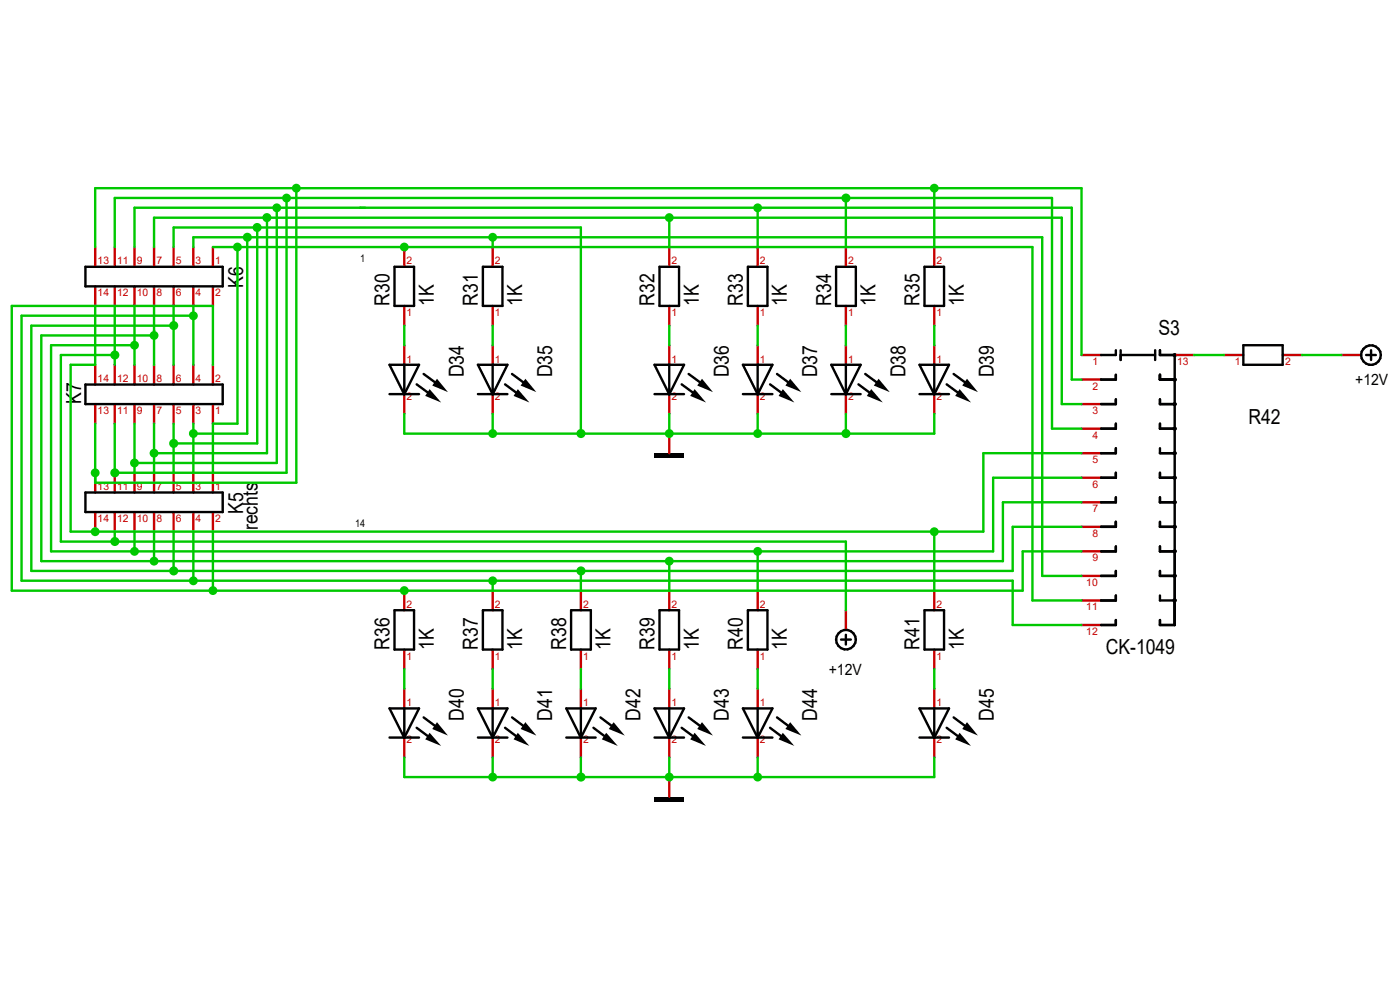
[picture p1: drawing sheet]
<svg xmlns="http://www.w3.org/2000/svg" width="297mm" height="210mm" viewBox="0 0 297 210" stroke-linecap="round" stroke-linejoin="round" font-family="sans-serif">
<path d="M259.6 75.3h4.2M272.1 75.3h4.2M284.6 75.3h4.2M179.5 129.5v4.1" fill="none" stroke="#c80000" stroke-width=".51"/>
<g fill="none" stroke="#000001" stroke-width=".51">
<path d="M263.8 73.2h8.3v4.2h-8.3zM289.8 75.3h2.1M290.9 74.3v2.1M178.4 135.7h2.1M179.5 134.7v2"/>
<circle cx="290.9" cy="75.3" r="2.09"/>
<circle cx="179.5" cy="135.7" r="2.08"/>
</g>
<path d="M138.9 169h6.2v1.1h-6.2z" fill-rule="evenodd" fill="#000001"/>
<path d="M142 164.8v4.2" fill="none" stroke="#c80000" stroke-width=".51"/>
<g fill="#000001">
<path d="M205.1 153.2l2.4 2.8-3.4-1.4z"/>
<path d="M203.6 155.4l2.4 2.8-3.4-1.4z"/>
</g>
<path d="M198.2 146.1v4.2M198.2 155.5v5.2" fill="none" stroke="#c80000" stroke-width=".51"/>
<path d="M195.1 156.5h6.2M195.1 150.3h6.2l-3.1 6.2zM198.2 150.3v6.2M200.8 154.4l3.5 2.6M202.3 152.2l3.5 2.6" fill="none" stroke="#000001" stroke-width=".51"/>
<g fill="#000001">
<path d="M167.6 153.2l2.4 2.8-3.4-1.4z"/>
<path d="M166.1 155.4l2.4 2.8-3.3-1.4z"/>
</g>
<path d="M160.7 146.1v4.2M160.7 155.5v5.2" fill="none" stroke="#c80000" stroke-width=".51"/>
<path d="M157.6 156.5h6.3M157.6 150.3h6.3l-3.2 6.2zM160.7 150.3v6.2M163.4 154.4l3.4 2.6M164.8 152.2l3.5 2.6" fill="none" stroke="#000001" stroke-width=".51"/>
<g fill="#000001">
<path d="M148.9 153.2l2.4 2.8-3.4-1.4z"/>
<path d="M147.4 155.4l2.4 2.8-3.4-1.4z"/>
</g>
<path d="M142 146.1v4.2M142 155.5v5.2" fill="none" stroke="#c80000" stroke-width=".51"/>
<path d="M138.9 156.5h6.2M138.9 150.3h6.2l-3.1 6.2zM142 150.3v6.2M144.6 154.4l3.5 2.6M146.1 152.2l3.5 2.6" fill="none" stroke="#000001" stroke-width=".51"/>
<g fill="#000001">
<path d="M130.2 153.2l2.3 2.8-3.3-1.4z"/>
<path d="M128.6 155.4l2.5 2.8-3.4-1.4z"/>
</g>
<path d="M123.2 146.1v4.2M123.2 155.5v5.2" fill="none" stroke="#c80000" stroke-width=".51"/>
<path d="M120.1 156.5h6.3M120.1 150.3h6.3l-3.2 6.2zM123.2 150.3v6.2M125.9 154.4l3.4 2.6M127.4 152.2l3.4 2.6" fill="none" stroke="#000001" stroke-width=".51"/>
<g fill="#000001">
<path d="M111.5 153.2l2.3 2.8-3.4-1.4z"/>
<path d="M109.9 155.4l2.4 2.8-3.3-1.4z"/>
</g>
<path d="M104.5 146.1v4.2M104.5 155.5v5.2" fill="none" stroke="#c80000" stroke-width=".51"/>
<path d="M101.4 156.5h6.3M101.4 150.3h6.3l-3.2 6.2zM104.5 150.3v6.2M107.1 154.4l3.5 2.6M108.6 152.2l3.5 2.6" fill="none" stroke="#000001" stroke-width=".51"/>
<g fill="#000001">
<path d="M92.7 153.2l2.3 2.8-3.3-1.4z"/>
<path d="M91.1 155.4l2.5 2.8-3.4-1.4z"/>
</g>
<path d="M85.8 146.1v4.2M85.8 155.5v5.2" fill="none" stroke="#c80000" stroke-width=".51"/>
<path d="M82.6 156.5h6.3M82.6 150.3h6.3l-3.1 6.2zM85.8 150.3v6.2M88.4 154.4l3.5 2.6M89.9 152.2l3.4 2.6" fill="none" stroke="#000001" stroke-width=".51"/>
<path d="M138.9 96.1h6.2v1.1h-6.2z" fill-rule="evenodd" fill="#000001"/>
<path d="M142 92v4.1" fill="none" stroke="#c80000" stroke-width=".51"/>
<g fill="#000001">
<path d="M205.1 80.3l2.4 2.9-3.4-1.4z"/>
<path d="M203.6 82.5l2.4 2.9-3.4-1.4z"/>
</g>
<path d="M198.2 73.2v4.2M198.2 82.6v5.2" fill="none" stroke="#c80000" stroke-width=".51"/>
<path d="M195.1 77.4h6.2l-3.1 6.3zM198.2 77.4v6.3M202.3 79.3l3.5 2.6M195.1 83.6h6.2M200.8 81.5l3.5 2.6" fill="none" stroke="#000001" stroke-width=".51"/>
<g fill="#000001">
<path d="M186.4 80.3l2.4 2.9-3.4-1.4z"/>
<path d="M184.8 82.5l2.5 2.9-3.4-1.4z"/>
</g>
<path d="M179.5 73.2v4.2M179.5 82.6v5.2" fill="none" stroke="#c80000" stroke-width=".51"/>
<path d="M176.4 77.4h6.2l-3.1 6.3zM179.5 77.4v6.3M183.6 79.3l3.4 2.6M176.4 83.6h6.2M182.1 81.5l3.4 2.6" fill="none" stroke="#000001" stroke-width=".51"/>
<g fill="#000001">
<path d="M167.6 80.3l2.4 2.9-3.4-1.4z"/>
<path d="M166.1 82.5l2.4 2.9-3.3-1.4z"/>
</g>
<path d="M160.7 73.2v4.2M160.7 82.6v5.2" fill="none" stroke="#c80000" stroke-width=".51"/>
<path d="M157.6 77.4h6.3l-3.2 6.3zM160.7 77.4v6.3M164.8 79.3l3.5 2.6M157.6 83.6h6.3M163.4 81.5l3.4 2.6" fill="none" stroke="#000001" stroke-width=".51"/>
<g fill="#000001">
<path d="M111.5 80.3l2.3 2.9-3.4-1.4z"/>
<path d="M109.9 82.5l2.4 2.9-3.3-1.4z"/>
</g>
<path d="M104.5 73.2v4.2M104.5 82.6v5.2" fill="none" stroke="#c80000" stroke-width=".51"/>
<path d="M101.4 77.4h6.3l-3.2 6.3zM104.5 77.4v6.3M108.6 79.3l3.5 2.6M101.4 83.6h6.3M107.1 81.5l3.5 2.6" fill="none" stroke="#000001" stroke-width=".51"/>
<g fill="#000001">
<path d="M92.7 80.3l2.3 2.9-3.3-1.4z"/>
<path d="M91.1 82.5l2.5 2.9-3.4-1.4z"/>
</g>
<path d="M85.8 73.2v4.2M85.8 82.6v5.2" fill="none" stroke="#c80000" stroke-width=".51"/>
<path d="M82.6 77.4h6.3l-3.1 6.3zM85.8 77.4v6.3M89.9 79.3l3.4 2.6M82.6 83.6h6.3M88.4 81.5l3.5 2.6" fill="none" stroke="#000001" stroke-width=".51"/>
<g fill="#000001">
<path d="M148.9 80.3l2.4 2.9-3.4-1.4z"/>
<path d="M147.4 82.5l2.4 2.9-3.4-1.4z"/>
</g>
<g fill="none" stroke="#c80000" stroke-width=".51">
<path d="M85.8 52.4v4.2M104.5 52.4v4.2M142 52.4v4.2M160.7 52.4v4.2M179.5 52.4v4.2M198.2 52.4v4.2M85.8 64.9v4.2M104.5 64.9v4.2M142 64.9v4.2M142 73.2v4.2M160.7 64.9v4.2M179.5 64.9v4.2"/>
<path d="M198.2 64.9v4.2M142 82.6v5.2M85.8 125.3v4.2M85.8 137.8v4.1M104.5 125.3v4.2M104.5 137.8v4.1M123.2 125.3v4.2M123.2 137.8v4.1M142 125.3v4.2M142 137.8v4.1M160.7 125.3v4.2M160.7 137.8v4.1"/>
<path d="M198.2 125.3v4.2M198.2 137.8v4.1"/>
</g>
<g fill="none" stroke="#000001" stroke-width=".51">
<path d="M83.7 56.6h4.1v8.3h-4.1zM102.4 56.6h4.2v8.3h-4.2zM139.9 56.6h4.2v8.3h-4.2zM158.7 56.6h4.1v8.3h-4.1zM177.4 56.6h4.2v8.3h-4.2zM196.1 56.6h4.2v8.3h-4.2zM138.9 77.4h6.2l-3.1 6.3zM142 77.4v6.3M146.1 79.3l3.5 2.6M138.9 83.6h6.2M144.6 81.5l3.5 2.6M83.7 129.5h4.1v8.3h-4.1z"/>
<path d="M102.4 129.5h4.2v8.3h-4.2zM121.2 129.5h4.1v8.3h-4.1zM139.9 129.5h4.2v8.3h-4.2zM158.7 129.5h4.1v8.3h-4.1zM196.1 129.5h4.2v8.3h-4.2z"/>
</g>
<g fill="#000001">
<circle cx="249.2" cy="75.3" r=".47"/>
<circle cx="249.2" cy="80.5" r=".47"/>
<circle cx="249.2" cy="85.7" r=".47"/>
<circle cx="249.2" cy="90.9" r=".47"/>
<circle cx="249.2" cy="96.1" r=".47"/>
<circle cx="249.2" cy="101.3" r=".47"/>
<circle cx="249.2" cy="106.6" r=".47"/>
<circle cx="249.2" cy="111.8" r=".47"/>
<circle cx="249.2" cy="116.9" r=".47"/>
<circle cx="249.2" cy="122.2" r=".47"/>
<circle cx="249.2" cy="127.4" r=".47"/>
</g>
<g fill="none" stroke="#c80000" stroke-width=".51">
<path d="M20.2 52.4v4.2M24.3 52.4v4.2M28.5 52.4v4.2M32.7 52.4v4.2M36.8 52.4v4.2M41 52.4v4.2M45.2 52.4v4.2M20.2 60.7v4.2M20.2 77.4v4.2M24.3 60.7v4.2M24.3 77.4v4.2M28.5 60.7v4.2"/>
<path d="M28.5 77.4v4.2M32.7 60.7v4.2M32.7 77.4v4.2M36.8 60.7v4.2M36.8 77.4v4.2M41 60.7v4.2M41 77.4v4.2M45.2 60.7v4.2M45.2 77.4v4.2M229.4 75.3h4.2M249.2 75.3h4.2M20.2 85.7v4.2"/>
<path d="M24.3 85.7v4.2M28.5 85.7v4.2M32.7 85.7v4.2M36.8 85.7v4.2M41 85.7v4.2M45.2 85.7v4.2M229.4 96.1h4.2M229.4 90.9h4.2M229.4 85.7h4.2M229.4 80.5h4.2M20.2 100.3v4.2M20.2 108.6v4.2"/>
<path d="M24.3 100.3v4.2M24.3 108.6v4.2M28.5 100.3v4.2M28.5 108.6v4.2M32.7 100.3v4.2M32.7 108.6v4.2M36.8 100.3v4.2M36.8 108.6v4.2M41 100.3v4.2M41 108.6v4.2M45.2 100.3v4.2M45.2 108.6v4.2"/>
<path d="M229.4 117h4.2M229.4 111.8h4.2M229.4 106.6h4.2M229.4 101.3h4.2M229.4 132.6h4.2M229.4 127.4h4.2M229.4 122.2h4.2"/>
</g>
<g fill="none" stroke="#000001" stroke-width=".51">
<path d="M18.1 56.6h29.1v4.1h-29.1zM236.7 74.3v1h-3.1M236.7 79.5v1h-3.1M237.7 75.3h7.4M237.7 74.3v2.1M245.1 74.3v2.1M246.1 74.3v1h3.1v57.3h-3.1v-1.1M246.1 79.5v1h3.1M18.1 81.6h29.1v4.1h-29.1zM236.7 89.9v1h-3.1M236.7 95.1v1h-3.1M236.7 84.7v1h-3.1"/>
<path d="M246.1 84.7v1h3.1M246.1 89.9v1h3.1M246.1 95.1v1h3.1M18.1 104.5h29.1v4.1h-29.1zM236.7 115.9v1.1h-3.1M236.7 110.7v1.1h-3.1M236.7 100.3v1h-3.1M236.7 105.5v1.1h-3.1M246.1 100.3v1h3.1M246.1 105.5v1.1h3.1M246.1 110.7v1.1h3.1M246.1 115.9v1.1h3.1"/>
<path d="M236.7 126.3v1.1h-3.1M236.7 131.5v1.1h-3.1M236.7 121.1v1.1h-3.1M246.1 121.1v1.1h3.1M246.1 126.3v1.1h3.1"/>
</g>
<path d="M24.3 114.9h155.2v14.6" fill="none" stroke="#00c800" stroke-width=".51"/>
<circle cx="24.4" cy="114.9" r=".96" fill="#00c800"/>
<path d="M24.3 75.3h-11.4v39.6h11.4v-2.1" fill="none" stroke="#00c800" stroke-width=".51"/>
<circle cx="24.4" cy="75.3" r=".96" fill="#00c800"/>
<path d="M24.3 64.9v12.5M276.3 75.3h8.3M85.8 160.7v4.1h18.7v-4.1M123.2 164.8h18.8" fill="none" stroke="#00c800" stroke-width=".51"/>
<circle cx="104.5" cy="164.8" r=".94" fill="#00c800"/>
<path d="M123.2 160.7v4.1h-18.7" fill="none" stroke="#00c800" stroke-width=".51"/>
<circle cx="123.3" cy="164.8" r=".96" fill="#00c800"/>
<path d="M142 160.7v4.1" fill="none" stroke="#00c800" stroke-width=".51"/>
<circle cx="142" cy="164.8" r=".94" fill="#00c800"/>
<path d="M142 164.8h56.2M160.7 160.7v4.1" fill="none" stroke="#00c800" stroke-width=".51"/>
<circle cx="160.7" cy="164.8" r=".94" fill="#00c800"/>
<path d="M123.2 48.3v43.7h18.8v-4.2M198.2 160.7v4.1" fill="none" stroke="#00c800" stroke-width=".51"/>
<circle cx="54.5" cy="48.3" r=".96" fill="#00c800"/>
<path d="M54.6 48.3h68.6" fill="none" stroke="#00c800" stroke-width=".51"/>
<circle cx="36.9" cy="94.1" r=".96" fill="#00c800"/>
<path d="M36.8 52.4v-4.1h17.8v45.8h-17.8M36.8 89.9v10.4" fill="none" stroke="#00c800" stroke-width=".51"/>
<circle cx="142" cy="92" r=".94" fill="#00c800"/>
<path d="M85.8 87.8v4.2M104.5 92h18.7" fill="none" stroke="#00c800" stroke-width=".51"/>
<circle cx="123.3" cy="92" r=".96" fill="#00c800"/>
<path d="M104.5 87.8v4.2h-18.7" fill="none" stroke="#00c800" stroke-width=".51"/>
<circle cx="104.5" cy="92" r=".94" fill="#00c800"/>
<path d="M160.7 87.8v4.2M179.5 87.8v4.2h-37.5" fill="none" stroke="#00c800" stroke-width=".51"/>
<circle cx="160.7" cy="92" r=".94" fill="#00c800"/>
<path d="M198.2 87.8v4.2h-18.7" fill="none" stroke="#00c800" stroke-width=".51"/>
<circle cx="179.5" cy="92" r=".96" fill="#00c800"/>
<g fill="none" stroke="#00c800" stroke-width=".51">
<path d="M221.1 50.3v71.9h8.3M85.8 69.1v4.1M104.5 69.1v4.1M142 69.1v4.1M160.7 69.1v4.1M179.5 69.1v4.1M198.2 69.1v4.1M253.4 75.3h6.2M85.8 141.9v4.2M104.5 141.9v4.2M123.2 141.9v4.2M142 141.9v4.2"/>
<path d="M160.7 141.9v4.2M198.2 141.9v4.2"/>
</g>
<circle cx="104.5" cy="50.3" r=".94" fill="#00c800"/>
<path d="M221.1 50.3h-116.6v2.1" fill="none" stroke="#00c800" stroke-width=".51"/>
<circle cx="52.5" cy="50.3" r=".96" fill="#00c800"/>
<path d="M104.5 50.3h-52v41.7h-11.5M41 89.9v10.4" fill="none" stroke="#00c800" stroke-width=".51"/>
<circle cx="41" cy="92" r=".94" fill="#00c800"/>
<path d="M52.5 50.3h-11.5v2.1M229.4 96.1h-20.8v16.7" fill="none" stroke="#00c800" stroke-width=".51"/>
<circle cx="198.2" cy="112.8" r=".94" fill="#00c800"/>
<path d="M208.6 112.8h-10.4v12.5" fill="none" stroke="#00c800" stroke-width=".51"/>
<circle cx="20.2" cy="112.8" r=".94" fill="#00c800"/>
<path d="M20.2 64.9v12.5h-5.2v35.4h183.2M229.4 101.3h-18.7v15.7" fill="none" stroke="#00c800" stroke-width=".51"/>
<circle cx="160.7" cy="117" r=".94" fill="#00c800"/>
<path d="M210.7 117h-50v8.3" fill="none" stroke="#00c800" stroke-width=".51"/>
<circle cx="28.5" cy="117" r=".94" fill="#00c800"/>
<path d="M28.5 117h132.2" fill="none" stroke="#00c800" stroke-width=".51"/>
<circle cx="28.5" cy="73.2" r=".94" fill="#00c800"/>
<path d="M28.5 64.9v12.5M28.5 73.2h-17.7v43.8h17.7v-4.2M229.4 106.6h-16.6v12.4" fill="none" stroke="#00c800" stroke-width=".51"/>
<circle cx="142" cy="119" r=".94" fill="#00c800"/>
<path d="M212.8 119h-70.8v6.3" fill="none" stroke="#00c800" stroke-width=".51"/>
<circle cx="32.7" cy="119" r=".94" fill="#00c800"/>
<path d="M32.7 70.1v1.1M32.7 119h109.3" fill="none" stroke="#00c800" stroke-width=".51"/>
<circle cx="32.7" cy="71.2" r=".94" fill="#00c800"/>
<path d="M32.7 64.9v5.2M32.7 77.4v-6.2h-23.9v47.8h23.9v-6.2M229.4 111.8h-14.6v9.3" fill="none" stroke="#00c800" stroke-width=".51"/>
<circle cx="123.3" cy="121.1" r=".96" fill="#00c800"/>
<path d="M214.8 121.1h-91.6v4.2" fill="none" stroke="#00c800" stroke-width=".51"/>
<circle cx="36.9" cy="121.1" r=".96" fill="#00c800"/>
<path d="M36.8 121.1h86.4" fill="none" stroke="#00c800" stroke-width=".51"/>
<circle cx="36.9" cy="69.1" r=".96" fill="#00c800"/>
<path d="M36.8 64.9v12.5M36.8 69.1h-30.2v52h30.2v-8.3M214.8 123.2v9.4h14.6" fill="none" stroke="#00c800" stroke-width=".51"/>
<circle cx="104.5" cy="123.2" r=".94" fill="#00c800"/>
<path d="M214.8 123.2h-110.3v2.1" fill="none" stroke="#00c800" stroke-width=".51"/>
<circle cx="41" cy="123.2" r=".94" fill="#00c800"/>
<path d="M41 123.2h63.5" fill="none" stroke="#00c800" stroke-width=".51"/>
<circle cx="41" cy="67" r=".94" fill="#00c800"/>
<path d="M41 64.9v12.5M41 67h-36.4v56.2h36.4v-10.4M229.4 117h-12.4v8.3" fill="none" stroke="#00c800" stroke-width=".51"/>
<circle cx="85.8" cy="125.3" r=".94" fill="#00c800"/>
<path d="M85.8 125.3h131.2" fill="none" stroke="#00c800" stroke-width=".51"/>
<circle cx="45.2" cy="125.3" r=".94" fill="#00c800"/>
<path d="M229.4 39.9v35.4M45.2 77.4v-12.5h-42.7v60.4h83.3M45.2 112.8v12.5" fill="none" stroke="#00c800" stroke-width=".51"/>
<circle cx="198.2" cy="39.9" r=".94" fill="#00c800"/>
<path d="M229.4 39.9h-31.2v12.5" fill="none" stroke="#00c800" stroke-width=".51"/>
<circle cx="62.9" cy="39.9" r=".94" fill="#00c800"/>
<path d="M62.9 39.9h135.3" fill="none" stroke="#00c800" stroke-width=".51"/>
<circle cx="20.2" cy="100.3" r=".94" fill="#00c800"/>
<path d="M20.2 52.4v-12.5h42.7v62.5h-42.7v-12.5M223.2 42v48.9h6.2" fill="none" stroke="#00c800" stroke-width=".51"/>
<circle cx="179.5" cy="42" r=".96" fill="#00c800"/>
<path d="M223.2 42h-43.7v10.4" fill="none" stroke="#00c800" stroke-width=".51"/>
<circle cx="60.8" cy="42" r=".94" fill="#00c800"/>
<path d="M60.8 42h118.7" fill="none" stroke="#00c800" stroke-width=".51"/>
<circle cx="24.4" cy="100.3" r=".96" fill="#00c800"/>
<path d="M24.3 52.4v-10.4h36.5v58.3h-36.5v-10.4M227.4 44.1v36.4h2" fill="none" stroke="#00c800" stroke-width=".51"/>
<circle cx="160.7" cy="44.1" r=".94" fill="#00c800"/>
<path d="M58.7 44.1h168.7M160.7 44.1v8.3" fill="none" stroke="#00c800" stroke-width=".51"/>
<circle cx="58.7" cy="44.1" r=".94" fill="#00c800"/>
<path d="M76.4 44.1h1.1" fill="none" stroke="#00c800" stroke-width=".51"/>
<circle cx="28.5" cy="98.2" r=".94" fill="#00c800"/>
<path d="M28.5 52.4v-8.3h30.2v54.1h-30.2M225.3 46.2v39.5h4.1M28.5 89.9v10.4" fill="none" stroke="#00c800" stroke-width=".51"/>
<circle cx="142" cy="46.2" r=".94" fill="#00c800"/>
<path d="M225.3 46.2h-83.3v6.2" fill="none" stroke="#00c800" stroke-width=".51"/>
<circle cx="56.6" cy="46.2" r=".96" fill="#00c800"/>
<path d="M56.6 46.2h85.4" fill="none" stroke="#00c800" stroke-width=".51"/>
<circle cx="32.7" cy="96.1" r=".94" fill="#00c800"/>
<path d="M32.7 52.4v-6.2h23.9v49.9h-23.9M219 52.4v75h10.4M32.7 89.9v10.4" fill="none" stroke="#00c800" stroke-width=".51"/>
<circle cx="85.8" cy="52.4" r=".94" fill="#00c800"/>
<path d="M85.8 52.4h133.2" fill="none" stroke="#00c800" stroke-width=".51"/>
<circle cx="50.4" cy="52.4" r=".94" fill="#00c800"/>
<path d="M45.2 52.4h40.6M50.4 52.4v37.5h-5.2v10.4" fill="none" stroke="#00c800" stroke-width=".51"/>
<g font-size="4.4" fill="#000001">
<text x="51.6" y="61.1" transform="rotate(-90 51.6 61.1)">K6</text>
<text x="82.6" y="64.9" transform="rotate(-90 82.6 64.9)">R30</text>
<text x="92" y="64.9" transform="rotate(-90 92 64.9)">1K</text>
<text x="101.4" y="64.9" transform="rotate(-90 101.4 64.9)">R31</text>
<text x="110.7" y="64.9" transform="rotate(-90 110.7 64.9)">1K</text>
<text x="138.9" y="64.9" transform="rotate(-90 138.9 64.9)">R32</text>
<text x="148.2" y="64.9" transform="rotate(-90 148.2 64.9)">1K</text>
<text x="157.6" y="64.9" transform="rotate(-90 157.6 64.9)">R33</text>
<text x="167" y="64.9" transform="rotate(-90 167 64.9)">1K</text>
<text x="176.4" y="64.9" transform="rotate(-90 176.4 64.9)">R34</text>
<text x="185.7" y="64.9" transform="rotate(-90 185.7 64.9)">1K</text>
<text x="195.1" y="64.9" transform="rotate(-90 195.1 64.9)">R35</text>
<text x="204.5" y="64.9" transform="rotate(-90 204.5 64.9)">1K</text>
<text x="245.7" y="71.2">S3</text>
<text x="98.4" y="80.1" transform="rotate(-90 98.4 80.1)">D34</text>
<text x="117.2" y="80.1" transform="rotate(-90 117.2 80.1)">D35</text>
<text x="154.6" y="80.1" transform="rotate(-90 154.6 80.1)">D36</text>
<text x="173.4" y="80.1" transform="rotate(-90 173.4 80.1)">D37</text>
<text x="192.1" y="80.1" transform="rotate(-90 192.1 80.1)">D38</text>
<text x="210.9" y="80.1" transform="rotate(-90 210.9 80.1)">D39</text>
<text x="17.2" y="85.7" transform="rotate(-90 17.2 85.7)">K7</text>
<text x="264.8" y="89.9">R42</text>
<text x="51.6" y="109" transform="rotate(-90 51.6 109)">K5</text>
<text x="54.7" y="112.5" transform="rotate(-90 54.7 112.5)">rechts</text>
<text x="82.6" y="137.8" transform="rotate(-90 82.6 137.8)">R36</text>
<text x="92" y="137.8" transform="rotate(-90 92 137.8)">1K</text>
<text x="101.4" y="137.8" transform="rotate(-90 101.4 137.8)">R37</text>
<text x="110.7" y="137.8" transform="rotate(-90 110.7 137.8)">1K</text>
<text x="120.1" y="137.8" transform="rotate(-90 120.1 137.8)">R38</text>
<text x="129.5" y="137.8" transform="rotate(-90 129.5 137.8)">1K</text>
<text x="138.9" y="137.8" transform="rotate(-90 138.9 137.8)">R39</text>
<text x="148.2" y="137.8" transform="rotate(-90 148.2 137.8)">1K</text>
<text x="157.6" y="137.8" transform="rotate(-90 157.6 137.8)">R40</text>
<text x="167" y="137.8" transform="rotate(-90 167 137.8)">1K</text>
<text x="195.1" y="137.8" transform="rotate(-90 195.1 137.8)">R41</text>
<text x="204.5" y="137.8" transform="rotate(-90 204.5 137.8)">1K</text>
<text x="234.6" y="138.8">CK-1049</text>
<text x="98.4" y="152.9" transform="rotate(-90 98.4 152.9)">D40</text>
<text x="117.2" y="152.9" transform="rotate(-90 117.2 152.9)">D41</text>
<text x="135.9" y="152.9" transform="rotate(-90 135.9 152.9)">D42</text>
<text x="154.6" y="152.9" transform="rotate(-90 154.6 152.9)">D43</text>
<text x="173.4" y="152.9" transform="rotate(-90 173.4 152.9)">D44</text>
<text x="210.9" y="152.9" transform="rotate(-90 210.9 152.9)">D45</text>
</g>
<g font-size="3.3" fill="#000001">
<text x="287.5" y="81.7">+12V</text>
<text x="175.8" y="143.2">+12V</text>
</g>
<g font-size="2.2" fill="#c80000">
<text x="20.7" y="56.1">13</text>
<text x="24.8" y="56.1">11</text>
<text x="29" y="56.1">9</text>
<text x="33.2" y="56.1">7</text>
<text x="37.3" y="56.1">5</text>
<text x="41.5" y="56.1">3</text>
<text x="45.7" y="56.1">1</text>
<text x="86.3" y="56.1">2</text>
<text x="105" y="56.1">2</text>
<text x="142.5" y="56.1">2</text>
<text x="161.2" y="56.1">2</text>
<text x="180" y="56.1">2</text>
<text x="198.7" y="56.1">2</text>
<text x="20.7" y="62.9">14</text>
<text x="24.8" y="62.9">12</text>
<text x="29" y="62.9">10</text>
<text x="33.2" y="62.9">8</text>
<text x="37.3" y="62.9">6</text>
<text x="41.5" y="62.9">4</text>
<text x="45.7" y="62.9">2</text>
<text x="86.3" y="67.1">1</text>
<text x="105" y="67.1">1</text>
<text x="142.5" y="67.1">1</text>
<text x="161.2" y="67.1">1</text>
<text x="180" y="67.1">1</text>
<text x="198.7" y="67.1">1</text>
<text x="86.3" y="76.9">1</text>
<text x="105" y="76.9">1</text>
<text x="142.5" y="76.9">1</text>
<text x="161.2" y="76.9">1</text>
<text x="180" y="76.9">1</text>
<text x="198.7" y="76.9">1</text>
<text x="231.8" y="77.5">1</text>
<text x="249.7" y="77.5">13</text>
<text x="262" y="77.5">1</text>
<text x="272.6" y="77.5">2</text>
<text x="20.7" y="81.1">14</text>
<text x="24.8" y="81.1">12</text>
<text x="29" y="81.1">10</text>
<text x="33.2" y="81.1">8</text>
<text x="37.3" y="81.1">6</text>
<text x="41.5" y="81.1">4</text>
<text x="45.7" y="81.1">2</text>
<text x="231.8" y="82.6">2</text>
<text x="20.7" y="87.8">13</text>
<text x="24.8" y="87.8">11</text>
<text x="29" y="87.8">9</text>
<text x="33.2" y="87.8">7</text>
<text x="37.3" y="87.8">5</text>
<text x="41.5" y="87.8">3</text>
<text x="45.7" y="87.8">1</text>
<text x="86.3" y="84.8">2</text>
<text x="105" y="84.8">2</text>
<text x="142.5" y="84.8">2</text>
<text x="161.2" y="84.8">2</text>
<text x="180" y="84.8">2</text>
<text x="198.7" y="84.8">2</text>
<text x="231.8" y="87.8">3</text>
<text x="231.8" y="93">4</text>
<text x="231.8" y="98.3">5</text>
<text x="20.7" y="104">13</text>
<text x="24.8" y="104">11</text>
<text x="29" y="104">9</text>
<text x="33.2" y="104">7</text>
<text x="37.3" y="104">5</text>
<text x="41.5" y="104">3</text>
<text x="45.7" y="104">1</text>
<text x="231.8" y="103.5">6</text>
<text x="20.7" y="110.7">14</text>
<text x="24.8" y="110.7">12</text>
<text x="29" y="110.7">10</text>
<text x="33.2" y="110.7">8</text>
<text x="37.3" y="110.7">6</text>
<text x="41.5" y="110.7">4</text>
<text x="45.7" y="110.7">2</text>
<text x="231.8" y="113.9">8</text>
<text x="231.8" y="108.7">7</text>
<text x="231.8" y="119.1">9</text>
<text x="230.5" y="124.3">10</text>
<text x="86.3" y="128.9">2</text>
<text x="105" y="128.9">2</text>
<text x="123.7" y="128.9">2</text>
<text x="142.5" y="128.9">2</text>
<text x="161.2" y="128.9">2</text>
<text x="198.7" y="128.9">2</text>
<text x="230.5" y="129.5">11</text>
<text x="230.5" y="134.7">12</text>
<text x="86.3" y="139.9">1</text>
<text x="105" y="139.9">1</text>
<text x="123.7" y="139.9">1</text>
<text x="142.5" y="139.9">1</text>
<text x="161.2" y="139.9">1</text>
<text x="198.7" y="139.9">1</text>
<text x="86.3" y="149.8">1</text>
<text x="105" y="149.8">1</text>
<text x="123.7" y="149.8">1</text>
<text x="142.5" y="149.8">1</text>
<text x="161.2" y="149.8">1</text>
<text x="198.7" y="149.8">1</text>
<text x="86.3" y="157.6">2</text>
<text x="105" y="157.6">2</text>
<text x="123.7" y="157.6">2</text>
<text x="142.5" y="157.6">2</text>
<text x="161.2" y="157.6">2</text>
<text x="198.7" y="157.6">2</text>
</g>
<g font-size="2.2" fill="#000001">
<text x="76.4" y="55.5">1</text>
<text x="75.4" y="111.8">14</text>
</g>
</svg>
